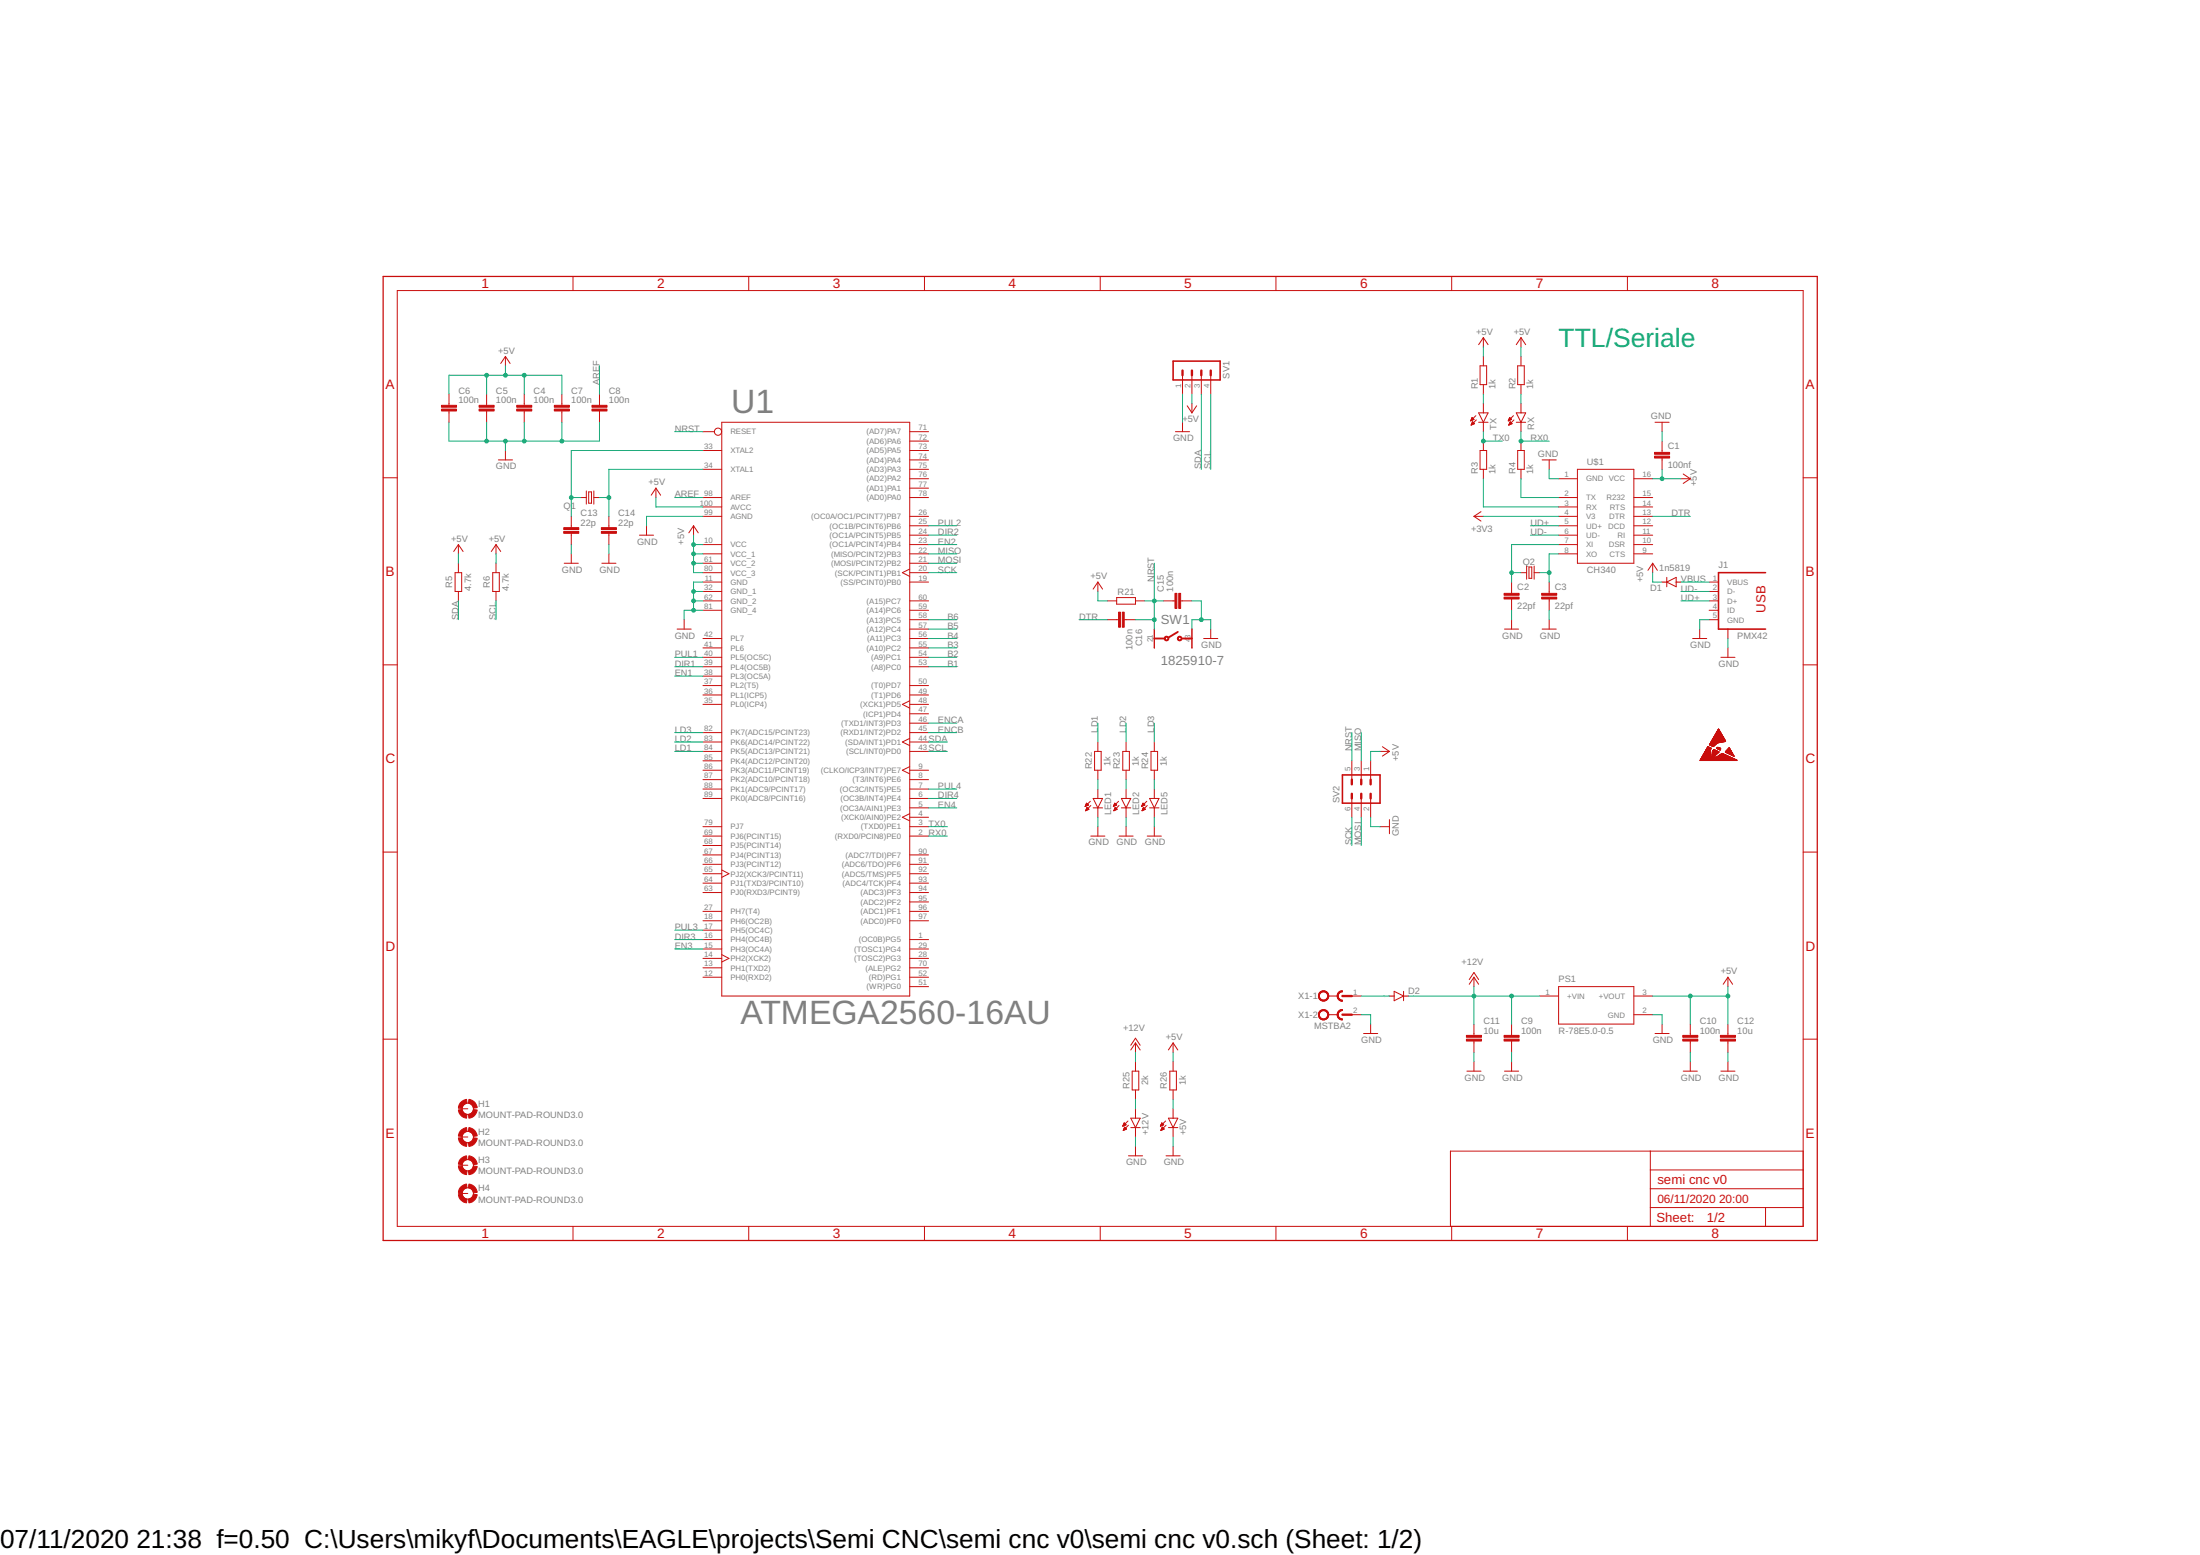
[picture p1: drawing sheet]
<svg xmlns="http://www.w3.org/2000/svg" width="297mm" height="210mm" viewBox="0 0 297 210" stroke-linecap="round" stroke-linejoin="round" font-family="sans-serif">
<g fill="none" stroke="#c90d0c" stroke-width=".14">
<path d="M53.6 39.2h189.9v126.3h-189.9zM77.4 37.3v1.9M101.1 37.3v1.9M124.8 37.3v1.9M148.5 37.3v1.9M172.3 37.3v1.9M196 37.3v1.9M219.7 37.3v1.9M60.6 53.2v1.5M60.6 55.5v1.5M65.7 53.2v1.5M65.7 55.5v1.5"/>
<path d="M68.2 48.1l.7 1M68.2 48.1l-.6 1M68.2 48.1v1.3M70.8 53.2v1.5M70.8 55.5v1.5M75.9 53.2v1.5M75.9 55.5v1.5M80.9 53.2v1.5M80.9 55.5v1.5M94.9 58.3h1.6M97.5 57h25.3v77.5h-25.3zM122.8 58.3h2.6"/>
<path d="M122.8 59.5h2.6M158.7 58.3h1.9M159.7 50.7v2.5M159.7 57v1.3M160.3 54.8l.6 .9M160.9 50.7v2.5M160.9 54.5v1.2M161.6 54.8l-.7 .9M162.2 50.7v2.5M163.5 50.7v2.5M198.6 56.8h.1M198.6 56.7h.1"/>
<path d="M198.6 56.7h.2M198.6 56.6h.3M198.6 57.4h.1M198.7 56.6h.3M198.7 57.3h.1M198.7 56.5h.2M198.7 57.3h.2M198.7 57.2h.3M198.7 57.2h.4M198.7 56.4h.1M198.7 57.1h.3M198.8 56.4h.1"/>
<path d="M198.8 57.1h.2M198.8 57h.1M198.8 56.9l-.2 .5M198.8 56.9l.3 .3M199 56.6l-.2-.2-.2 .4M199 56.6l-.4 .2M199.1 57.2l-.5 .2M199.3 56.1l-.7 .7M199.3 56.7l-.7 .7M199.6 57h1.3M199.6 55.7h1.3l-.6 1.3zM199.8 49.4h.9v2.5h-.9z"/>
<path d="M200.3 45.6v1.2M200.3 48.1v1.3M200.3 51.9v1.3M200.3 54.5v1.2M200.3 57v1.3M200.3 59.5v1.3M200.3 45.6l.6 .9M200.3 45.6l-.7 .9M203.7 56.8h.1M203.7 56.7h.1M203.7 56.7h.2M203.7 56.6h.3"/>
<path d="M203.7 56.6h.4M203.7 57.4h.1M203.8 56.6h.2M203.8 57.3h.1M203.8 56.5h.2M203.8 57.3h.2M203.8 57.2h.3M203.8 56.5h.1M203.8 57.2h.4M203.8 56.4h.1M203.8 57.1h.3M203.9 57h.1"/>
<path d="M203.9 56.9l-.2 .5M203.9 56.9l.3 .3M204.1 56.6l-.3-.2-.2 .4M204.1 56.6l-.5 .2M204.2 57.2l-.5 .2M204.3 56.1l-.7 .7M204.4 56.7l-.7 .7M204.7 57h1.3M204.7 55.7h1.3l-.6 1.3zM204.9 49.4h.9v2.5h-.9zM205.4 45.6v1.2M205.4 48.1v1.3"/>
<path d="M205.4 51.9v1.3M205.4 54.5v1.2M205.4 57v1.3M205.4 59.5v1.3M205.4 45.6l.6 .9M205.4 45.6l-.7 .9M223.5 57h1.9M224.4 57v1.3M224.4 59.5v1.6M51.7 64.5h1.9M61.4 77.3h.9v2.5h-.9zM61.9 73.5v1.3"/>
<path d="M61.9 76v1.3M61.9 79.8v1.3M61.9 73.5l.6 .9M61.9 73.5l-.6 .9M66.5 77.3h.9v2.5h-.9zM67 73.5v1.3M67 76v1.3M67 79.8v1.3M67 73.5l.6 .9M67 73.5l-.7 .9M67.3 62.1h1.9M68.2 60.8v1.3"/>
<path d="M76.2 76h1.9M77.1 69.7v1.5M77.1 72v1.5M77.1 74.8v1.2M78.4 67.2h.8M79.2 66.3v1.8M79.5 66.4h.4v1.5h-.4zM80.2 67.2h.7M80.2 66.3v1.8M81.3 76h1.9M82.2 69.7v1.5M82.2 72v1.5"/>
<path d="M82.2 74.8v1.2M86.3 72.2h1.9M87.3 71v1.2M88.6 65.9l.6 .9M88.6 65.9l-.7 .9M88.6 65.9v1.3M93.6 71l.7 .9M93.6 71l-.6 .9M93.6 71v1.2M94.9 63.4h2.6M94.9 76h2.6M94.9 67.2h2.6"/>
<path d="M94.9 68.4h2.6M94.9 69.7h2.6M94.9 73.5h2.6M94.9 74.8h2.6M94.9 60.8h2.6M94.9 79.8h2.6M94.9 78.6h2.6M94.9 77.3h2.6M122.8 63.4h2.6M122.8 76h2.6M122.8 64.6h2.6M122.8 67.2h2.6"/>
<path d="M122.8 69.7h2.6M122.8 71h2.6M122.8 72.2h2.6M122.8 73.5h2.6M122.8 74.8h2.6M122.8 62.1h2.6M122.8 60.8h2.6M122.8 78.6h2.6M122.8 77.3h2.6M122.8 65.9h2.6M122.8 76.8l-1 .5 1 .5M148.2 78.6l.7 .9"/>
<path d="M148.2 78.6l-.6 .9M148.2 78.6v1.2M199 69.7h1.3M199 69.7l1 .6M199.8 60.8h.9v2.6h-.9zM200 69.1l-1 .6M200.3 63.4v1.2M204.1 78.6v1.5M204.9 60.8h.9v2.6h-.9zM205.4 63.4v1.2M205.4 77.3h.7M206.1 76.4v1.8"/>
<path d="M206.4 76.5h.4v1.6h-.4zM207.1 77.3h.8M207.1 76.4v1.8M208.2 62.1h1.9M209.2 62.1v1.3M209.2 78.6v1.5M210.4 64.6h2.6M210.4 67.2h2.6M210.4 68.4h2.6M210.4 69.7h2.6M210.4 71h2.6M210.4 72.2h2.6"/>
<path d="M210.4 73.5h2.6M210.4 74.8h2.6M213 63.4h7.6v12.6h-7.6zM220.6 64.6h2.5M220.6 67.2h2.5M220.6 68.4h2.5M220.6 69.7h2.5M220.6 71h2.5M220.6 72.2h2.5M220.6 73.5h2.5M220.6 74.8h2.5M223.1 76l.7 1"/>
<path d="M223.1 76l-.6 1M223.1 76v1.3M224.4 61.8v1.6M224.4 78.6h.6M225 78.6l1.3-.7v1.3zM225 77.9v1.3M226.3 78.6h.6M226.9 64.6h1.3M227.3 64l.9 .6M228.2 64.6l-.9 .7M230.8 79.8h1.2M230.8 78.6h1.2"/>
<path d="M243.5 64.5h1.9M51.7 89.7h1.9M91.4 84.9h1.9M92.4 83.7v1.2M94.9 81.1h2.6M94.9 82.4h2.6M94.9 86.2h2.6M94.9 88.7h2.6M94.9 87.5h2.6M94.9 90h2.6M94.9 91.3h2.6M94.9 92.5h2.6"/>
<path d="M94.9 93.8h2.6M94.9 95.1h2.6M94.9 98.9h2.6M122.8 84.9h2.6M122.8 81.1h2.6M122.8 83.7h2.6M122.8 82.4h2.6M122.8 86.2h2.6M122.8 88.7h2.6M122.8 87.5h2.6M122.8 90h2.6M122.8 92.5h2.6"/>
<path d="M122.8 93.8h2.6M122.8 95.1h2.6M122.8 98.9h2.6M122.8 94.6l-1 .5 1 .5M122.8 96.4h2.6M122.8 97.6h2.6M122.8 99.7l-1 .5 1 .4M149.5 81.1h1.3M149.5 83.7h1.5M150.8 80.7h2.5v.9h-2.5zM151.8 83.7h1.5M153.3 81.1h1.3"/>
<path d="M155.9 84.9v2.6M157.1 81.1h1.5M159.4 81.1h1.5M160.9 84.9l.1 2.6M160.9 84.9h.1M162.5 86.2h1.9M163.5 84.9v1.3M203.1 84.9h1.9M204.1 80.9v1.5M204.1 83.7v1.2M208.2 84.9h1.9M209.2 80.9v1.5"/>
<path d="M209.2 83.7v1.2M228.5 86.2h1.9M229.5 84.9v1.3M230.8 81.1h1.2M230.8 83.7h1.2M230.8 82.4h1.2M231.1 100h1.9M231.1 99.9h1.8M231.2 99.9h1.7M231.2 99.8h1.7M231.2 99.8h1.6M231.3 99.7h1.5"/>
<path d="M231.3 99.7h1.4M231.3 99.6h1.4M231.4 99.6h1.3M231.4 99.5h1.3M231.4 99.4h1.2M231.5 99.4h1.1M231.5 99.3h1.1M231.5 99.3h1M231.6 99.2h.9M231.6 99.1h.9M231.6 99.1h.8M231.7 99h.7"/>
<path d="M231.7 98.9h.6M231.8 98.9h.5M231.8 98.8h.5M231.8 98.8h.4M231.8 98.7h.4M231.9 98.7h.3M231.9 98.6h.3M231.9 98.6h.2M232 98.5h.1M232 98.4h.1M232.3 88.7h2M233.3 84.9v1.3"/>
<path d="M233.3 87.5v1.2M243.5 89.7h1.9M51.7 115h1.9M94.9 100.2h2.6M94.9 101.4h2.6M94.9 102.7h2.6M94.9 104h2.6M94.9 105.2h2.6M94.9 106.5h2.6M94.9 107.8h2.6M94.9 112.9h2.6M94.9 111.6h2.6"/>
<path d="M94.9 114.1h2.6M94.9 115.4h2.6M94.9 116.7h2.6M94.9 117.9h2.6M94.9 119.2h2.6M97.5 117.4l.9 .5-.9 .5M122.8 100.2h2.6M122.8 101.4h2.6M122.8 104h2.6M122.8 105.2h2.6M122.8 106.5h2.6M122.8 107.8h2.6"/>
<path d="M122.8 112.9h2.6M122.8 111.6h2.6M122.8 115.4h2.6M122.8 116.7h2.6M122.8 117.9h2.6M122.8 119.2h2.6M122.8 103.5l-1 .5 1 .5M122.8 109.1h2.6M122.8 109.8l-1 .5 1 .5M122.8 110.3h2.6M146.5 108.9h.1M146.5 108.8h.1"/>
<path d="M146.6 108.8h.1M146.6 108.7h.3M146.6 109.4v.1M146.6 108.7h.4M146.6 109.4h.1M146.6 108.6h.3M146.6 109.3h.2M146.6 108.5h.2M146.6 109.3h.3M146.7 108.5h.1M146.7 109.2h.3M146.7 109.2h.2"/>
<path d="M146.7 109.1h.2M146.7 109h.1M146.8 109l.2 .2-.4 .2zM147 108.7l-.3-.3-.2 .5M147 108.7l-.5 .2M147.2 108.2l-.7 .7M147.3 112.9h1.9M147.3 108.7l-.7 .7M147.6 107.8h1.3l-.7 1.3zM147.6 109.1h1.3M147.8 101.4h.9v2.6h-.9zM148.2 100.2v1.2"/>
<path d="M148.2 104v1.2M148.2 106.5v1.3M148.2 109.1v1.2M148.2 111.6v1.3M150.3 108.9h.1M150.3 108.8h.2M150.4 108.8h.2M150.4 108.7h.3M150.4 109.4v.1M150.4 109.4h.1M150.4 108.6h.3M150.4 109.3h.2"/>
<path d="M150.5 108.6h.2M150.5 108.5h.1M150.5 109.3h.2M150.5 109.2h.3M150.5 109.2h.2M150.5 109.1h.2M150.5 108.4l.3 .3-.5 .2zM150.6 109h.1M150.6 109l.2 .2-.4 .2zM151 108.2l-.7 .7M151.1 112.9h1.9M151.1 108.7l-.7 .7"/>
<path d="M151.4 107.8h1.3l-.7 1.3zM151.4 109.1h1.3M151.6 101.4h.9v2.6h-.9zM152 100.2v1.2M152 104v1.2M152 106.5v1.3M152 109.1v1.2M152 111.6v1.3M154.1 108.9h.1M154.2 108.8h.1M154.2 108.8h.2M154.2 108.7h.3"/>
<path d="M154.2 109.4v.1M154.2 108.7h.4M154.2 109.4h.1M154.2 108.6h.3M154.2 109.3h.2M154.3 108.5h.2M154.3 109.3h.2M154.3 108.5h.1M154.3 109.2h.3M154.3 109.1h.2M154.3 108.4l.3 .3-.5 .2zM154.4 109h.1"/>
<path d="M154.6 109.2l-.2-.2-.2 .4M154.6 109.2l-.4 .2M154.8 108.2l-.7 .7M154.9 112.9h1.9M154.9 108.7l-.7 .7M155.2 107.8h1.3l-.6 1.3zM155.2 109.1h1.3M155.4 101.4h.9v2.6h-.9zM155.9 100.2v1.2M155.9 104v1.2M155.9 106.5v1.3M155.9 109.1v1.2"/>
<path d="M155.9 111.6v1.3M182.5 102.7v2.5M182.5 107.8v2.5M183.8 102.7v2.5M183.8 107.8v2.5M185.1 102.7v2.5M185.1 107.8v2.5M186.3 101.4h1.3M186.3 111.6h1.3M186.6 100.8l1 .6M187.6 101.4l-1 .7M187.6 110.6v1.9"/>
<path d="M229.6 102.6h4.9M229.6 102.6h4.8M229.6 102.5h4.7M229.7 102.4h4.5M229.7 102.4h4.4M229.7 102.4h4.3M229.7 102.3h4.2M229.7 102.3h1.3M229.8 102.3h1.2M229.8 102.2h1.2M229.8 102.1h1.2M229.9 102.1h1.1"/>
<path d="M229.9 102h1.1M229.9 101.9h1.1M230 101.9h1M230 101.8h1M230 101.7h1M230.1 101.7h.9M230.1 101.6h.9M230.2 101.5h.8M230.2 101.4h.7M230.3 101.4h.6M230.3 101.3h.6M230.3 101.2h.6"/>
<path d="M230.4 101.2h.5M230.4 101.1h.6M230.4 101h.6M230.5 101h.5M230.5 101h.6M230.5 100.9l.5 .1M230.5 100.9h.4M230.5 100.9h.3M230.6 100.8h.1M230.6 100.8l-1.1 1.9 5-.1M230.6 100.8l.5 .2M230.8 100.5h.8"/>
<path d="M230.8 100.5h.9M230.9 100.6h.6M230.9 100.4h.9M230.9 101.4l.1 .9M230.9 100.3h1M231 101.1l-.1 .3M231 101.2h-.6M231 101.1h-.6M231 100.2h1.5M231 100.6h.5M231.1 101l-.1 .1M231.1 100.1h1.7"/>
<path d="M231.1 100.1h1.9M231.1 102.3h.4M231.1 100.7h.3M231.2 102.2h.3M231.2 100.7h.2M231.2 102.2l-.1 .1M231.2 102.1h.3M231.2 102v.2M231.2 102h.4M231.2 101.9h.4M231.2 101.8h.5M231.2 100.8h.2"/>
<path d="M231.3 101.4h.7M231.3 101.8l-.1 .2M231.3 101.4v.4M231.3 101.7h.6M231.3 101.8h.5M231.3 101.6h.7M231.3 101.5h.8M231.3 101.5h.7M231.3 101.4h.6M231.3 101.4h.5M231.3 101.3h.5M231.3 101.3h.4"/>
<path d="M231.3 101.3h.3M231.4 101.2h.1M231.4 101.2l.7 .3M231.5 101.2l-.2 .2M231.5 102.2v.1M231.5 102.3h.1M231.5 102.1l-.3 .1M231.5 102.1v.1M231.5 102.1h-.3M231.6 102h-.4M231.6 102.3h2.2M231.6 100.5h-.8"/>
<path d="M231.7 101.9h-.5M231.7 102.2h2M231.7 100.4h-.8M231.8 101h.5M231.8 101l.4 .2M231.8 100.4h-.9M231.8 102.2h1.8M231.8 101.8h-.5M231.8 101h.4M231.8 101l.5 .1M231.8 100.3l-.5 .5-.5-.3M231.8 102.2h1.7"/>
<path d="M231.8 100.3h-.9M231.9 101.7h-.6M231.9 100.9h.2M231.9 102.1h1.5M231.9 101.1h.4M231.9 100.9l-.1 .1M231.9 102.1l-.3 .2M231.9 102.1l.7-.4 1.9 .9M232 101.1h.3M232 100.9l.3 .2M232 102h1.3M232 101.6h-.7"/>
<path d="M232.1 101.6h-.8M232.1 101.2h.2M232.1 102h1.1M232.1 101.5h.1M232.1 101.5l-.6 .6M232.2 101.2h.1M232.2 101.9h.9M232.2 100.2l-1.3 .1M232.2 101.9h.8M232.2 101.2l.1 .1M232.3 101.9h.6M232.3 101.8h.5"/>
<path d="M232.3 101.2h-.1M232.3 101.1v.1M232.4 100.2h-1.4M232.4 101.8h.3M232.4 101.7h.2M232.7 100.1l-1.7 .1M233 101.5h.8M233 101.5h.1M233 101.5l1.1 .6M233 100l-1-1.6-1.2 2.1M233 100v.1M233 100.1l-1.2 .2"/>
<path d="M233 100.1h-1.9M233 101.4h.8M233 101.6h.8M233 101.4h.7M233.1 101.4h.6M233.1 101.3h.6M233.1 101.6h.7M233.2 101.6h.7M233.2 101.3h.5M233.2 101.2h.4M233.3 101.7h.6M233.3 101.2h.3"/>
<path d="M233.3 101.1h.3M233.4 101.7h.5M233.4 101h.1M233.5 101.8h.5M233.5 100.9l-.5 .6M233.5 100.9l.6 1.2M233.5 100.9v.1M233.6 101.8h.4M233.6 101.9h.4M233.7 101.9h.3M233.8 101.9h.3M233.8 102h.3"/>
<path d="M233.9 102h.2M234 102h.1M234.1 102.1h.1M243.5 115h1.9M94.9 120.5h2.6M94.9 123h2.6M94.9 124.3h2.6M94.9 125.6h2.6M94.9 126.8h2.6M94.9 128.1h2.6M94.9 129.4h2.6M94.9 130.6h2.6"/>
<path d="M94.9 131.9h2.6M97.5 128.9l.9 .5-.9 .5M122.8 120.5h2.6M122.8 123h2.6M122.8 124.3h2.6M122.8 126.8h2.6M122.8 128.1h2.6M122.8 129.4h2.6M122.8 130.6h2.6M122.8 131.9h2.6M122.8 121.8h2.6M122.8 133.2h2.6"/>
<path d="M179.3 134.5h1.3M179.3 137h1.3M182.5 134.5h1.3M182.5 137h1.3M184.1 139.5h1.9M185.1 138.2v1.3M187.6 134.5h.6M188.2 133.8l1.3 .7-1.3 .6zM189.5 134.5h.6M189.5 133.8v1.3M198.4 132.2l.6-.9 .6 .9M199 131.9v1.3"/>
<path d="M199 138.2v1.6M199 131.9l.6 1M199 131.9l-.6 1M204.1 138.2v1.6M207.9 134.5h2.5M210.4 133.2h10.2v5h-10.2zM220.6 134.5h2.5M220.6 137h2.5M223.5 139.5h1.9M224.4 138.2v1.3M228.2 138.2v1.6M233.3 131.9v1.3"/>
<path d="M233.3 138.2v1.6M233.3 131.9l.6 1M233.3 131.9l-.6 1M51.7 140.3h1.9M61.9 149.7h1.3M61.9 153.5h1.3M61.9 157.3h1.3M151.6 152h.1M151.6 151.9h.2M151.6 151.9h.3M151.7 151.8h.3M151.7 152.6h.1"/>
<path d="M151.7 152.5h.1M151.7 152.5h.2M151.7 151.7h.2M151.7 152.4h.3M151.7 152.4h.4M151.8 151.6h.1M151.8 152.3h.2M151.8 151.6l-.2 .4M151.8 151.6l.2 .2-.4 .2M151.8 152.2h.1M151.8 152.1l.3 .3-.4 .2zM152.3 151.3l-.7 .7"/>
<path d="M152.4 151.9l-.7 .7M152.4 156h1.9M152.7 150.9h1.2l-.6 1.3zM152.7 152.2h1.2M152.7 141.1l.6-1 .6 1M152.9 144.6h.9v2.5h-.9zM153.3 140.8v1.2M153.3 143.3v1.3M153.3 147.1v1.3M153.3 149.7v1.2M153.3 152.2v1.3M153.3 154.7v1.3"/>
<path d="M153.3 140.8l.6 .9M153.3 140.8l-.6 .9M156.7 152h.1M156.7 151.9h.2M156.7 151.9h.3M156.7 151.8h.4M156.7 152.6h.1M156.8 151.8h.3M156.8 152.5h.1M156.8 152.5h.2M156.8 151.7h.2M156.8 152.4h.3"/>
<path d="M156.8 152.4h.4M156.8 151.6h.1M156.8 152.3h.3M156.9 152.3h.2M156.9 151.6l-.2 .4M156.9 151.6l.2 .2-.4 .2M156.9 151.6h.1M156.9 152.3h.1M156.9 152.2h.1M156.9 152.1l.3 .3-.5 .2zM157.4 151.3l-.7 .7M157.4 156h1.9"/>
<path d="M157.4 151.9l-.7 .7M157.8 152.2h1.2M157.8 150.9h1.2l-.6 1.3zM157.9 144.6h.9v2.5h-.9zM158.4 140.8v1.2M158.4 143.3v1.3M158.4 147.1v1.3M158.4 149.7v1.2M158.4 152.2v1.3M158.4 154.7v1.3M158.4 140.8l.6 .9M158.4 140.8l-.6 .9"/>
<path d="M198.1 144.6h1.9M199 140.5v1.5M199 143.3v1.3M203.1 144.6h1.9M204.1 140.5v1.5M204.1 143.3v1.3M222.8 155.4v10.1M222.8 157.9h20.7M227.3 144.6h1.9M228.2 140.5v1.5M228.2 143.3v1.3M232.3 144.6h2"/>
<path d="M233.3 140.5v1.5M233.3 143.3v1.3M243.5 155.4h-47.7v10.1M243.5 140.3h1.9M61.9 161.1h1.3M77.4 165.5v1.9M101.1 165.5v1.9M124.8 165.5v1.9M148.5 165.5v1.9M172.3 165.5v1.9M196 165.5v1.9M219.7 165.5v1.9"/>
<path d="M222.8 163h20.7M222.8 160.5h20.7M238.4 163v2.5"/>
<circle cx="96.9" cy="58.3" r=".49"/>
<circle cx="63.2" cy="153.5" r=".76"/>
<circle cx="63.2" cy="149.7" r=".76"/>
<circle cx="63.2" cy="157.3" r=".76"/>
<circle cx="63.2" cy="161.1" r=".76"/>
</g>
<g fill="#c90d0c" stroke="#c90d0c" stroke-width=".14">
<path d="M223.4 61.6h2v.2h-2z"/>
<path d="M223.4 61.1h2v.2h-2z"/>
<path d="M203.1 80.6h2v.3h-2z"/>
<path d="M203.1 80.1h2v.2h-2z"/>
<path d="M208.2 80.6h2v.3h-2z"/>
<path d="M208.2 80.1h2v.2h-2z"/>
<path d="M69.8 55.2h2v.3h-2z"/>
<path d="M69.8 54.7h2v.3h-2z"/>
<path d="M64.7 55.2h2v.3h-2z"/>
<path d="M64.7 54.7h2v.3h-2z"/>
<path d="M59.6 55.2h2v.3h-2z"/>
<path d="M59.6 54.7h2v.3h-2z"/>
<path d="M74.8 55.2h2.1v.3h-2.1z"/>
<path d="M74.8 54.7h2.1v.3h-2.1z"/>
<path d="M79.9 55.2h2.1v.3h-2.1z"/>
<path d="M79.9 54.7h2.1v.3h-2.1z"/>
<path d="M203.1 140.3h2v.2h-2z"/>
<path d="M203.1 139.8h2v.2h-2z"/>
<path d="M227.2 140.3h2v.2h-2z"/>
<path d="M227.2 139.8h2v.2h-2z"/>
<path d="M198 140.3h2v.2h-2z"/>
<path d="M198 139.8h2v.2h-2z"/>
<path d="M232.3 140.3h2v.2h-2z"/>
<path d="M232.3 139.8h2v.2h-2z"/>
<path d="M76.1 71.7h2v.3h-2z"/>
<path d="M76.1 71.2h2v.3h-2z"/>
<path d="M81.2 71.7h2v.3h-2z"/>
<path d="M81.2 71.2h2v.3h-2z"/>
<path d="M159.2 80.1h.2v2h-.2z"/>
<path d="M158.6 80.1h.3v2h-.3z"/>
<path d="M151 82.6h.3v2.1h-.3z"/>
<path d="M151.5 82.6h.3v2.1h-.3z"/>
</g>
<path d="M158.4 48.7h6.3v2.6h-6.3zM238.4 77.3h-6.4v7.6h6.4M181.3 104.6h5v3.8h-5z" fill="none" stroke="#c90d0c" stroke-width=".21"/>
<path d="M51.7 37.3h193.7v130.1h-193.7z" fill="none" stroke="#c90d0c" stroke-width=".17"/>
<path d="M159.7 50v.7M160.9 50v.7M162.2 50v.7M163.5 50v.7M182.5 105.2v.7M182.5 107.1v.7M183.8 105.2v.7M183.8 107.1v.7M185.1 105.2v.7M185.1 107.1v.7M181.3 134.5h1.2M181.3 137h1.2" fill="none" stroke="#c90d0c" stroke-width=".32"/>
<path d="M155.9 86.2h1.2M159 85.3l-1.2 .8M159.7 86.2h1.2" fill="none" stroke="#c90d0c" stroke-width=".25"/>
<g fill="#c90d0c" stroke="#c90d0c" stroke-width=".14">
<path d="M157.3 85.9a.32 .32 0 0 1 .5 .2 .32 .32 0 0 1-.2 .4 .32 .32 0 0 1-.4-.3h.1a.19 .19 0 0 1 .2-.2 .19 .19 0 0 1 .2 .3 .19 .19 0 0 1-.3 .1l-.1-.2h-.1z" fill-rule="evenodd"/>
<path d="M159.1 85.9a.32 .32 0 0 1 .5 .2 .32 .32 0 0 1-.3 .4 .32 .32 0 0 1-.3-.3h.1a.19 .19 0 0 1 .2-.2 .19 .19 0 0 1 .2 .3 .19 .19 0 0 1-.3 .1l-.1-.2h-.1z" fill-rule="evenodd"/>
<path d="M63.3 148.4h.2a1.29 1.29 0 0 1 .9 1.1l-.5 .1a.78 .78 0 0 0-.7-.7z" fill-rule="evenodd"/>
<path d="M62.1 148.9l.5-.4 .4-.1 .1 .5a.79 .79 0 0 0-.7 .7l-.5-.1z" fill-rule="evenodd"/>
<path d="M61.9 149.8h.5a.74 .74 0 0 0 .7 .6l-.1 .5a1.23 1.23 0 0 1-1.1-1.1z" fill-rule="evenodd"/>
<path d="M63.2 150.4a.73 .73 0 0 0 .7-.6h.5v.2a1.22 1.22 0 0 1-1.1 .9z" fill-rule="evenodd"/>
<path d="M63.3 152.2h.2a1.29 1.29 0 0 1 .9 1.1l-.5 .1a.78 .78 0 0 0-.7-.7z" fill-rule="evenodd"/>
<path d="M62.1 152.7l.5-.4 .4-.1 .1 .5a.79 .79 0 0 0-.7 .7l-.5-.1z" fill-rule="evenodd"/>
<path d="M61.9 153.6h.5a.74 .74 0 0 0 .7 .6l-.1 .5a1.23 1.23 0 0 1-1.1-1.1z" fill-rule="evenodd"/>
<path d="M63.2 154.2a.73 .73 0 0 0 .7-.6h.5v.2a1.22 1.22 0 0 1-1.1 .9z" fill-rule="evenodd"/>
<path d="M63.3 156h.2a1.29 1.29 0 0 1 .9 1.1l-.5 .1a.73 .73 0 0 0-.7-.7z" fill-rule="evenodd"/>
<path d="M62.1 156.5l.5-.4 .4-.1 .1 .5a.73 .73 0 0 0-.7 .7l-.5-.1z" fill-rule="evenodd"/>
<path d="M61.9 157.5l.5-.1a.74 .74 0 0 0 .7 .7l-.1 .5a1.23 1.23 0 0 1-1.1-1.1z" fill-rule="evenodd"/>
<path d="M63.2 158.1a.73 .73 0 0 0 .7-.7l.5 .1v.1a1.22 1.22 0 0 1-1.1 1z" fill-rule="evenodd"/>
<path d="M63.3 159.8l.2 .1a1.29 1.29 0 0 1 .9 1.1h-.5a.73 .73 0 0 0-.7-.7z" fill-rule="evenodd"/>
<path d="M62.1 160.3l.5-.3 .4-.2 .1 .5a.73 .73 0 0 0-.7 .7h-.5z" fill-rule="evenodd"/>
<path d="M61.9 161.3l.5-.1a.74 .74 0 0 0 .7 .7l-.1 .5a1.29 1.29 0 0 1-1.1-1.1z" fill-rule="evenodd"/>
<path d="M63.2 161.9a.73 .73 0 0 0 .7-.7l.5 .1v.1a1.29 1.29 0 0 1-1.1 1z" fill-rule="evenodd"/>
<path d="M180.6 134.5h.1l.1 .3 .5 .2v.1a.69 .69 0 0 1-.7-.6z" fill-rule="evenodd"/>
<path d="M180.7 133.9l.4-.1h.2v.1a.56 .56 0 0 0-.6 .6h-.1v-.2z" fill-rule="evenodd"/>
<path d="M180.7 133.9l.4-.1h.2v.1a.57 .57 0 0 0-.6 .6 .57 .57 0 0 0 .6 .5v.1a.71 .71 0 0 1-.7-.4 .71 .71 0 0 1 .1-.8z" fill-rule="evenodd"/>
<path d="M178.2 134a.7 .7 0 0 1 1.1 0 .7 .7 0 0 1-.4 1.1 .7 .7 0 0 1-.9-.6h.1a.58 .58 0 0 1 .9-.5 .58 .58 0 0 1 .1 .9 .58 .58 0 0 1-.9-.3l-.1-.1h-.1z" fill-rule="evenodd"/>
<path d="M178.2 134a.7 .7 0 0 1 1.1 0 .7 .7 0 0 1-.4 1.1 .7 .7 0 0 1-.9-.6h.1a.58 .58 0 0 1 .9-.5 .58 .58 0 0 1 .1 .9 .58 .58 0 0 1-.9-.3l-.1-.1h-.1z" fill-rule="evenodd"/>
<path d="M180.6 137h.1a.56 .56 0 0 0 .6 .5v.2a.66 .66 0 0 1-.7-.7z" fill-rule="evenodd"/>
<path d="M180.7 136.5l.6-.2v.1l-.5 .3-.1 .3h-.1z" fill-rule="evenodd"/>
<path d="M180.7 136.5l.4-.2h.2v.1a.57 .57 0 0 0-.6 .6 .57 .57 0 0 0 .6 .5v.2a.69 .69 0 0 1-.7-.4 .69 .69 0 0 1 .1-.8z" fill-rule="evenodd"/>
<path d="M178.2 136.5a.7 .7 0 0 1 1.1 .1 .7 .7 0 0 1-.4 1 .7 .7 0 0 1-.9-.6h.1a.58 .58 0 0 1 .9-.5 .58 .58 0 0 1 .1 1 .58 .58 0 0 1-.9-.3l-.1-.2h-.1z" fill-rule="evenodd"/>
<path d="M178.2 136.5a.7 .7 0 0 1 1.1 .1 .7 .7 0 0 1-.4 1 .7 .7 0 0 1-.9-.6h.1a.58 .58 0 0 1 .9-.5 .58 .58 0 0 1 .1 1 .58 .58 0 0 1-.9-.3l-.1-.2h-.1z" fill-rule="evenodd"/>
</g>
<g fill="none" stroke="#0dab76" stroke-width=".14">
<path d="M60.6 53.2v-2.5h15.3v2.5M60.6 57v2.5h20.3v-2.5M65.7 50.7v2.5M65.7 57v2.5M68.2 49.4v1.3M68.2 59.5v1.3M70.8 50.7v2.5M70.8 57v2.5M75.9 57v2.5M80.9 49.4v3.8M91.1 58.3h3.8M159.7 53.2v3.8"/>
<path d="M160.9 53.2v1.3M162.2 53.2v10.2M163.5 53.2v10.2M200.3 46.8v1.3M200.3 53.2v1.3M200.3 58.3v1.2h2.5M205.4 46.8v1.3M205.4 53.2v1.3M205.4 58.3v1.2h3.8M224.4 58.3v1.2M61.9 74.8v1.2M67 74.8v1.2"/>
<path d="M77.1 73.5v1.3M77.1 67.2h1.3M80.9 67.2h1.3M82.2 73.5v1.3M88.6 67.2v1.2h6.3M91.1 67.2h3.8M93.6 73.5h1.3M93.6 72.2v5.1h1.3M93.6 74.8h1.3M93.6 76h1.3M93.6 79.8h1.3M94.9 78.6h-1.3v3.8"/>
<path d="M94.9 69.7h-7.6v1.3M94.9 63.4h-12.7v6.3M94.9 60.8h-17.8v8.9M125.4 73.5h3.8M125.4 74.8h3.8M125.4 76h3.8M125.4 77.3h3.8M125.4 71h3.8M125.4 72.2h3.8M148.2 79.8v1.3h1.3M155.9 76v8.9M200.3 64.6v3.8h10.1"/>
<path d="M200.3 69.7h10.1M204.1 77.3h1.3M205.4 64.6v2.6h5M206.6 71h3.8M206.6 72.2h3.8M207.9 77.3h1.3M209.2 63.4v1.2h1.2M210.4 73.5h-6.3v5.1M210.4 74.8h-1.2v3.8M223.1 64.6h3.8M223.1 77.3v1.3h1.3M223.1 69.7h5.1"/>
<path d="M224.4 63.4v1.2M226.9 78.6h3.9M226.9 79.8h3.9M61.9 81.1v2.6M67 81.1v2.6M91.1 90h3.8M91.1 88.7h3.8M91.1 91.3h3.8M91.1 98.9h3.8M93.6 81.1h1.3M94.9 82.4h-2.5v1.3M125.4 83.7h3.8"/>
<path d="M125.4 90h3.8M125.4 88.7h3.8M125.4 87.5h3.8M125.4 86.2h3.8M125.4 84.9h3.8M125.4 98.9h3.8M125.4 97.6h3.8M145.7 83.7h3.8M148.2 97.6v2.6M152 97.6v2.6M153.3 83.7h2.6M154.6 81.1h2.5"/>
<path d="M155.9 97.6v2.6M160.9 84.9v-1.2h2.6v1.2M160.9 81.1h1.3v2.6M182.5 98.9v3.8M183.8 98.9v3.8M204.1 82.4v1.3M209.2 82.4v1.3M226.9 81.1h3.9M230.8 83.7h-1.3v1.2M233.3 86.2v1.3M91.1 101.4h3.8M91.1 100.2h3.8"/>
<path d="M125.4 101.4h2.5M125.4 111.6h2.5M125.4 112.9h2.5M125.4 100.2h2.5M125.4 109.1h3.8M125.4 107.8h3.8M125.4 106.5h3.8M148.2 105.2v1.3M148.2 110.3v1.3M152 105.2v1.3M152 110.3v1.3M155.9 105.2v1.3"/>
<path d="M155.9 110.3v1.3M182.5 110.3v3.8M183.8 110.3v3.8M185.1 110.3v1.3h1.2M186.3 101.4h-1.2v1.3M91.1 128.1h3.8M91.1 126.8h3.8M91.1 125.6h3.8M183.8 134.5h3.8M183.8 137h1.3v1.2M190.1 134.5h17.8M199 133.2v5"/>
<path d="M204.1 134.5v3.7M223.1 137h1.3v1.2M223.1 134.5h10.2M228.2 134.5v3.7M233.3 133.2v5M153.3 142v1.3M153.3 148.4v1.3M153.3 153.5v1.2M158.4 142v1.3M158.4 148.4v1.3M158.4 153.5v1.2M199 142v1.3"/>
<path d="M204.1 142v1.3M228.2 142v1.3M233.3 142v1.3"/>
</g>
<g fill="#0dab76" stroke="#0dab76" stroke-width=".14">
<circle cx="224.4" cy="64.6" r=".25"/>
<circle cx="65.7" cy="50.7" r=".25"/>
<circle cx="68.2" cy="50.7" r=".25"/>
<circle cx="70.8" cy="50.7" r=".25"/>
<circle cx="93.6" cy="74.8" r=".25"/>
<circle cx="93.6" cy="76" r=".25"/>
<circle cx="93.6" cy="73.5" r=".25"/>
<circle cx="228.2" cy="134.5" r=".25"/>
<circle cx="233.3" cy="134.5" r=".25"/>
<circle cx="65.7" cy="59.5" r=".25"/>
<circle cx="68.2" cy="59.5" r=".25"/>
<circle cx="70.8" cy="59.5" r=".25"/>
<circle cx="75.9" cy="59.5" r=".25"/>
<circle cx="93.6" cy="81.1" r=".25"/>
<circle cx="93.6" cy="82.4" r=".25"/>
<circle cx="93.6" cy="79.8" r=".25"/>
<circle cx="162.2" cy="83.7" r=".25"/>
<circle cx="209.2" cy="77.3" r=".25"/>
<circle cx="204.1" cy="77.3" r=".25"/>
<circle cx="200.3" cy="59.5" r=".25"/>
<circle cx="205.4" cy="59.5" r=".25"/>
<circle cx="155.9" cy="81.1" r=".25"/>
<circle cx="155.9" cy="83.7" r=".25"/>
<circle cx="204.1" cy="134.5" r=".25"/>
<circle cx="199" cy="134.5" r=".25"/>
<circle cx="77.1" cy="67.2" r=".25"/>
<circle cx="82.2" cy="67.2" r=".25"/>
</g>
<g font-size="4.6" fill="#808080">
<text x="98.7" y="55.7">U1</text>
<text x="100" y="138.2">ATMEGA2560-16AU</text>
</g>
<text font-size="3.6" fill="#0dab76" x="210.4" y="46.8">TTL/Seriale</text>
<g font-size="3.5">
<text x="0" y="208.9">07/11/2020</text>
<text x="18.4" y="208.9">21:38 f=0.50 C:\Users\mikyf\Documents\EAGLE\projects\Semi CNC\semi cnc v0\semi cnc v0.sch (Sheet: 1/2)</text>
</g>
<g font-size="1.8" fill="#c90d0c">
<text x="65" y="38.9">1</text>
<text x="88.7" y="38.9">2</text>
<text x="112.4" y="38.9">3</text>
<text x="136.2" y="38.9">4</text>
<text x="159.9" y="38.9">5</text>
<text x="183.6" y="38.9">6</text>
<text x="207.4" y="38.9">7</text>
<text x="231.1" y="38.9">8</text>
<text x="52.1" y="52.5">A</text>
<text x="243.8" y="52.5">A</text>
<text x="52.1" y="77.8">B</text>
<text x="243.8" y="77.8">B</text>
<text x="238.4" y="82.7" transform="rotate(-90 238.4 82.7)">USB</text>
<text x="52" y="103">C</text>
<text x="243.8" y="103">C</text>
<text x="52" y="128.3">D</text>
<text x="243.8" y="128.3">D</text>
<text x="52.1" y="153.6">E</text>
<text x="243.8" y="153.6">E</text>
<text x="223.8" y="159.8">semi cnc v0</text>
<text x="65" y="167.2">1</text>
<text x="88.7" y="167.2">2</text>
<text x="112.4" y="167.2">3</text>
<text x="136.2" y="167.2">4</text>
<text x="159.9" y="167.2">5</text>
<text x="183.6" y="167.2">6</text>
<text x="207.4" y="167.2">7</text>
<text x="223.7" y="165">Sheet:</text>
<text x="230.4" y="164.9">1/2</text>
<text x="231.1" y="167.2">8</text>
</g>
<g font-size="1.8" fill="#808080">
<text x="156.7" y="89.8">1825910-7</text>
<text x="156.7" y="84.2">SW1</text>
</g>
<g font-size="1.6" fill="#c90d0c">
<text x="223.8" y="162.4">06/11/2020</text>
<text x="232.1" y="162.4">20:00</text>
</g>
<g font-size="1.2" fill="#808080">
<text x="67.3" y="47.7">+5V</text>
<text x="199.3" y="45.2">+5V</text>
<text x="204.4" y="45.2">+5V</text>
<text x="61.9" y="53.2">C6</text>
<text x="67" y="53.2">C5</text>
<text x="72" y="53.2">C4</text>
<text x="77.1" y="53.2">C7</text>
<text x="80.9" y="51.9" transform="rotate(-90 80.9 51.9)">AREF</text>
<text x="82.2" y="53.2">C8</text>
<text x="166" y="51.1" transform="rotate(-90 166 51.1)">SV1</text>
<text x="199.5" y="52.6" transform="rotate(-90 199.5 52.6)">R1</text>
<text x="201.9" y="52.6" transform="rotate(-90 201.9 52.6)">1k</text>
<text x="204.6" y="52.6" transform="rotate(-90 204.6 52.6)">R2</text>
<text x="207" y="52.6" transform="rotate(-90 207 52.6)">1k</text>
<text x="61.9" y="54.5">100n</text>
<text x="67" y="54.5">100n</text>
<text x="72" y="54.5">100n</text>
<text x="77.1" y="54.5">100n</text>
<text x="82.2" y="54.5">100n</text>
<text x="91.1" y="58.3">NRST</text>
<text x="158.4" y="59.5">GND</text>
<text x="159.7" y="57">+5V</text>
<text x="201.6" y="59.5">TX0</text>
<text x="202.1" y="58" transform="rotate(-90 202.1 58)">TX</text>
<text x="206.6" y="59.5">RX0</text>
<text x="207.1" y="58" transform="rotate(-90 207.1 58)">RX</text>
<text x="222.9" y="56.6">GND</text>
<text x="67" y="63.3">GND</text>
<text x="87.6" y="65.5">+5V</text>
<text x="162.2" y="63.3" transform="rotate(-90 162.2 63.3)">SDA</text>
<text x="163.5" y="63.3" transform="rotate(-90 163.5 63.3)">SCL</text>
<text x="199.5" y="64" transform="rotate(-90 199.5 64)">R3</text>
<text x="201.9" y="64" transform="rotate(-90 201.9 64)">1k</text>
<text x="204.6" y="64" transform="rotate(-90 204.6 64)">R4</text>
<text x="207" y="64" transform="rotate(-90 207 64)">1k</text>
<text x="207.7" y="61.7">GND</text>
<text x="214.3" y="62.7">U$1</text>
<text x="225.2" y="63.2">100nf</text>
<text x="225.2" y="60.6">C1</text>
<text x="229.1" y="65.6" transform="rotate(-90 229.1 65.6)">+5V</text>
<text x="76.1" y="68.7">Q1</text>
<text x="78.4" y="71">22p</text>
<text x="78.4" y="69.7">C13</text>
<text x="83.5" y="71">22p</text>
<text x="83.5" y="69.7">C14</text>
<text x="91.1" y="67.2">AREF</text>
<text x="126.6" y="71">PUL2</text>
<text x="198.6" y="71.9">+3V3</text>
<text x="206.6" y="71">UD+</text>
<text x="225.7" y="69.7">DTR</text>
<text x="60.9" y="73.1">+5V</text>
<text x="66" y="73.1">+5V</text>
<text x="75.9" y="77.3">GND</text>
<text x="80.9" y="77.3">GND</text>
<text x="86" y="73.5">GND</text>
<text x="92.4" y="73.5" transform="rotate(-90 92.4 73.5)">+5V</text>
<text x="126.6" y="73.5">EN2</text>
<text x="126.6" y="72.2">DIR2</text>
<text x="126.6" y="76">MOSI</text>
<text x="126.6" y="77.3">SCK</text>
<text x="126.6" y="74.8">MISO</text>
<text x="205.6" y="76.3">Q2</text>
<text x="206.6" y="72.2">UD-</text>
<text x="214.3" y="77.3">CH340</text>
<text x="224" y="77">1n5819</text>
<text x="232" y="76.7">J1</text>
<text x="61.1" y="79.4" transform="rotate(-90 61.1 79.4)">R5</text>
<text x="61.9" y="83.7" transform="rotate(-90 61.9 83.7)">SDA</text>
<text x="63.6" y="79.8" transform="rotate(-90 63.6 79.8)">4.7k</text>
<text x="66.1" y="79.4" transform="rotate(-90 66.1 79.4)">R6</text>
<text x="67" y="83.7" transform="rotate(-90 67 83.7)">SCL</text>
<text x="68.7" y="79.8" transform="rotate(-90 68.7 79.8)">4.7k</text>
<text x="127.9" y="83.7">B6</text>
<text x="145.7" y="83.7">DTR</text>
<text x="147.3" y="78.2">+5V</text>
<text x="150.9" y="80.3">R21</text>
<text x="155.8" y="78.6" transform="rotate(-90 155.8 78.6)">NRST</text>
<text x="157.1" y="79.8" transform="rotate(-90 157.1 79.8)">C15</text>
<text x="158.4" y="79.8" transform="rotate(-90 158.4 79.8)">100n</text>
<text x="204.9" y="82.2">22pf</text>
<text x="204.9" y="79.7">C2</text>
<text x="209.9" y="82.2">22pf</text>
<text x="209.9" y="79.7">C3</text>
<text x="221.9" y="78.6" transform="rotate(-90 221.9 78.6)">+5V</text>
<text x="222.8" y="79.7">D1</text>
<text x="227" y="81.1">UD+</text>
<text x="227" y="79.8">UD-</text>
<text x="227" y="78.6">VBUS</text>
<text x="91.1" y="86.2">GND</text>
<text x="91.1" y="88.7">PUL1</text>
<text x="127.9" y="88.7">B2</text>
<text x="127.9" y="87.5">B3</text>
<text x="127.9" y="86.2">B4</text>
<text x="127.9" y="84.9">B5</text>
<text x="152.9" y="87.7" transform="rotate(-90 152.9 87.7)">100n</text>
<text x="154.2" y="87.2" transform="rotate(-90 154.2 87.2)">C16</text>
<text x="162.2" y="87.5">GND</text>
<text x="202.8" y="86.2">GND</text>
<text x="207.9" y="86.2">GND</text>
<text x="228.2" y="87.5">GND</text>
<text x="234.6" y="86.2">PMX42</text>
<text x="91.1" y="90">DIR1</text>
<text x="91.1" y="91.3">EN1</text>
<text x="127.9" y="90">B1</text>
<text x="232" y="90">GND</text>
<text x="91.1" y="101.4">LD1</text>
<text x="91.1" y="100.2">LD2</text>
<text x="91.1" y="98.9">LD3</text>
<text x="125.4" y="100.2">SDA</text>
<text x="125.4" y="101.4">SCL</text>
<text x="126.6" y="98.9">ENCB</text>
<text x="126.6" y="97.6">ENCA</text>
<text x="148.2" y="98.9" transform="rotate(-90 148.2 98.9)">LD1</text>
<text x="152" y="98.9" transform="rotate(-90 152 98.9)">LD2</text>
<text x="155.8" y="98.9" transform="rotate(-90 155.8 98.9)">LD3</text>
<text x="182.5" y="101.4" transform="rotate(-90 182.5 101.4)">NRST</text>
<text x="183.8" y="101.4" transform="rotate(-90 183.8 101.4)">MISO</text>
<text x="126.6" y="107.8">DIR4</text>
<text x="126.6" y="106.5">PUL4</text>
<text x="147.4" y="103.8" transform="rotate(-90 147.4 103.8)">R22</text>
<text x="149.9" y="103.4" transform="rotate(-90 149.9 103.4)">1k</text>
<text x="151.2" y="103.8" transform="rotate(-90 151.2 103.8)">R23</text>
<text x="153.8" y="103.4" transform="rotate(-90 153.8 103.4)">1k</text>
<text x="155" y="103.8" transform="rotate(-90 155 103.8)">R24</text>
<text x="157.6" y="103.4" transform="rotate(-90 157.6 103.4)">1k</text>
<text x="188.9" y="102.7" transform="rotate(-90 188.9 102.7)">+5V</text>
<text x="125.4" y="111.6">TX0</text>
<text x="125.4" y="112.9">RX0</text>
<text x="126.6" y="109">EN4</text>
<text x="150" y="110.1" transform="rotate(-90 150 110.1)">LED1</text>
<text x="153.8" y="110.1" transform="rotate(-90 153.8 110.1)">LED2</text>
<text x="157.6" y="110.1" transform="rotate(-90 157.6 110.1)">LED5</text>
<text x="180.9" y="108.4" transform="rotate(-90 180.9 108.4)">SV2</text>
<text x="188.9" y="112.9" transform="rotate(-90 188.9 112.9)">GND</text>
<text x="147" y="114.1">GND</text>
<text x="150.8" y="114.1">GND</text>
<text x="154.6" y="114.1">GND</text>
<text x="182.5" y="114.1" transform="rotate(-90 182.5 114.1)">SCK</text>
<text x="183.8" y="114.1" transform="rotate(-90 183.8 114.1)">MOSI</text>
<text x="91.1" y="125.6">PUL3</text>
<text x="91.1" y="128.1">EN3</text>
<text x="91.1" y="126.8">DIR3</text>
<text x="197.3" y="130.3">+12V</text>
<text x="232.3" y="131.5">+5V</text>
<text x="175.3" y="134.9">X1-1</text>
<text x="175.3" y="137.4">X1-2</text>
<text x="190.1" y="134.2">D2</text>
<text x="210.4" y="132.5">PS1</text>
<text x="151.6" y="139.1">+12V</text>
<text x="157.4" y="140.4">+5V</text>
<text x="177.4" y="138.9">MSTBA2</text>
<text x="183.8" y="140.8">GND</text>
<text x="200.3" y="139.5">10u</text>
<text x="200.3" y="138.2">C11</text>
<text x="205.4" y="139.5">100n</text>
<text x="205.4" y="138.2">C9</text>
<text x="210.4" y="139.5">R-78E5.0-0.5</text>
<text x="223.1" y="140.8">GND</text>
<text x="229.5" y="139.5">100n</text>
<text x="229.5" y="138.2">C10</text>
<text x="234.6" y="139.5">10u</text>
<text x="234.6" y="138.2">C12</text>
<text x="64.6" y="149.4">H1</text>
<text x="152.5" y="147" transform="rotate(-90 152.5 147)">R25</text>
<text x="155" y="146.5" transform="rotate(-90 155 146.5)">2k</text>
<text x="157.6" y="147" transform="rotate(-90 157.6 147)">R26</text>
<text x="160.1" y="146.5" transform="rotate(-90 160.1 146.5)">1k</text>
<text x="197.7" y="145.9">GND</text>
<text x="202.8" y="145.9">GND</text>
<text x="227" y="145.9">GND</text>
<text x="232" y="145.9">GND</text>
<text x="64.6" y="150.9">MOUNT-PAD-ROUND3.0</text>
<text x="64.6" y="154.7">MOUNT-PAD-ROUND3.0</text>
<text x="64.6" y="153.2">H2</text>
<text x="155.1" y="153.2" transform="rotate(-90 155.1 153.2)">+12V</text>
<text x="160.2" y="153.2" transform="rotate(-90 160.2 153.2)">+5V</text>
<text x="64.6" y="158.5">MOUNT-PAD-ROUND3.0</text>
<text x="64.6" y="157">H3</text>
<text x="64.6" y="160.8">H4</text>
<text x="152" y="157.3">GND</text>
<text x="157.1" y="157.3">GND</text>
<text x="64.6" y="162.3">MOUNT-PAD-ROUND3.0</text>
</g>
<g font-size="1.1" fill="#808080">
<text x="159.5" y="52.4" transform="rotate(-90 159.5 52.4)">1</text>
<text x="160.7" y="52.4" transform="rotate(-90 160.7 52.4)">2</text>
<text x="162" y="52.4" transform="rotate(-90 162 52.4)">3</text>
<text x="163.3" y="52.4" transform="rotate(-90 163.3 52.4)">4</text>
<text x="98.6" y="58.6">RESET</text>
<text x="117" y="58.6">(AD7)PA7</text>
<text x="117" y="59.9">(AD6)PA6</text>
<text x="124" y="58.1">71</text>
<text x="124" y="59.4">72</text>
<text x="95.1" y="60.6">33</text>
<text x="95.1" y="63.2">34</text>
<text x="98.6" y="61.2">XTAL2</text>
<text x="98.6" y="63.7">XTAL1</text>
<text x="117" y="61.2">(AD5)PA5</text>
<text x="117" y="62.5">(AD4)PA4</text>
<text x="117" y="63.7">(AD3)PA3</text>
<text x="117" y="65">(AD2)PA2</text>
<text x="124" y="60.6">73</text>
<text x="124" y="61.9">74</text>
<text x="124" y="63.2">75</text>
<text x="124" y="64.4">76</text>
<text x="124" y="65.7">77</text>
<text x="211.2" y="64.4">1</text>
<text x="214.2" y="65">GND VCC</text>
<text x="221.8" y="64.4">16</text>
<text x="94.5" y="68.2">100</text>
<text x="95.1" y="67">98</text>
<text x="95.1" y="69.5">99</text>
<text x="98.6" y="67.5">AREF</text>
<text x="98.6" y="68.8">AVCC</text>
<text x="98.6" y="70.1">AGND</text>
<text x="109.5" y="70.1">(OC0A/OC1/PCINT7)PB7</text>
<text x="112" y="71.3">(OC1B/PCINT6)PB6</text>
<text x="117" y="66.3">(AD1)PA1</text>
<text x="117" y="67.5">(AD0)PA0</text>
<text x="124" y="67">78</text>
<text x="124" y="69.5">26</text>
<text x="124" y="70.8">25</text>
<text x="211.2" y="67">2</text>
<text x="211.2" y="68.2">3</text>
<text x="211.2" y="69.5">4</text>
<text x="211.2" y="70.8">5</text>
<text x="214.2" y="67.5">TX</text>
<text x="214.2" y="68.8">RX</text>
<text x="214.2" y="70.1">V3</text>
<text x="214.2" y="71.3">UD+</text>
<text x="216.9" y="67.5">R232</text>
<text x="217.1" y="71.3">DCD</text>
<text x="217.3" y="70.1">DTR</text>
<text x="217.3" y="68.8">RTS</text>
<text x="221.8" y="70.8">12</text>
<text x="221.8" y="69.5">13</text>
<text x="221.8" y="68.2">14</text>
<text x="221.8" y="67">15</text>
<text x="95.1" y="73.3">10</text>
<text x="95.1" y="75.9">61</text>
<text x="95.1" y="77.1">80</text>
<text x="98.6" y="73.9">VCC</text>
<text x="98.6" y="75.2">VCC_1</text>
<text x="98.6" y="76.4">VCC_2</text>
<text x="98.6" y="77.7">VCC_3</text>
<text x="112" y="72.6">(OC1A/PCINT5)PB5</text>
<text x="112" y="73.9">(OC1A/PCINT4)PB4</text>
<text x="112.2" y="75.2">(MISO/PCINT2)PB3</text>
<text x="112.2" y="76.4">(MOSI/PCINT2)PB2</text>
<text x="112.7" y="77.7">(SCK/PCINT1)PB1</text>
<text x="124" y="72.1">24</text>
<text x="124" y="73.3">23</text>
<text x="124" y="74.6">22</text>
<text x="124" y="75.9">21</text>
<text x="124" y="77.1">20</text>
<text x="211.2" y="72.1">6</text>
<text x="211.2" y="73.3">7</text>
<text x="211.2" y="74.6">8</text>
<text x="214.2" y="72.6">UD-</text>
<text x="214.2" y="73.9">XI</text>
<text x="214.2" y="75.2">XO</text>
<text x="217.2" y="73.9">DSR</text>
<text x="217.3" y="75.2">CTS</text>
<text x="218.4" y="72.6">RI</text>
<text x="221.8" y="74.6">9</text>
<text x="221.8" y="73.3">10</text>
<text x="221.8" y="72.1">11</text>
<text x="95.1" y="79.7">32</text>
<text x="95.1" y="80.9">62</text>
<text x="95.1" y="82.2">81</text>
<text x="95.2" y="78.4">11</text>
<text x="98.6" y="79">GND</text>
<text x="98.6" y="80.2">GND_1</text>
<text x="98.6" y="81.5">GND_2</text>
<text x="98.6" y="82.8">GND_4</text>
<text x="113.5" y="79">(SS/PCINT0)PB0</text>
<text x="117" y="81.5">(A15)PC7</text>
<text x="117" y="82.8">(A14)PC6</text>
<text x="124" y="78.4">19</text>
<text x="124" y="80.9">60</text>
<text x="124" y="82.2">59</text>
<text x="124" y="83.5">58</text>
<text x="231.3" y="80.9">3</text>
<text x="231.3" y="79.7">2</text>
<text x="231.3" y="83.5">5</text>
<text x="231.3" y="82.2">4</text>
<text x="231.3" y="78.4">1</text>
<text x="233.2" y="81.5">D+</text>
<text x="233.2" y="80.2">D-</text>
<text x="233.2" y="82.8">ID</text>
<text x="233.2" y="79">VBUS</text>
<text x="95.1" y="87.3">41</text>
<text x="95.1" y="86">42</text>
<text x="95.1" y="88.6">40</text>
<text x="95.1" y="89.8">39</text>
<text x="98.6" y="87.8">PL6</text>
<text x="98.6" y="86.6">PL7</text>
<text x="98.6" y="89.1">PL5(OC5C)</text>
<text x="117" y="84">(A13)PC5</text>
<text x="117" y="85.3">(A12)PC4</text>
<text x="117" y="87.8">(A10)PC2</text>
<text x="117.1" y="86.6">(A11)PC3</text>
<text x="117.6" y="89.1">(A9)PC1</text>
<text x="124" y="84.7">57</text>
<text x="124" y="86">56</text>
<text x="124" y="87.3">55</text>
<text x="124" y="88.6">54</text>
<text x="124" y="89.8">53</text>
<text x="155.7" y="86.7" transform="rotate(-90 155.7 86.7)">21</text>
<text x="160.7" y="86.7" transform="rotate(-90 160.7 86.7)">43</text>
<text x="233.2" y="84">GND</text>
<text x="95.1" y="91.1">38</text>
<text x="95.1" y="92.4">37</text>
<text x="95.1" y="93.6">36</text>
<text x="95.1" y="94.9">35</text>
<text x="98.6" y="90.4">PL4(OC5B)</text>
<text x="98.6" y="91.7">PL3(OC5A)</text>
<text x="98.6" y="92.9">PL2(T5)</text>
<text x="98.6" y="94.2">PL1(ICP5)</text>
<text x="98.6" y="95.5">PL0(ICP4)</text>
<text x="116.1" y="95.5">(XCK1)PD5</text>
<text x="117.6" y="90.4">(A8)PC0</text>
<text x="117.6" y="92.9">(T0)PD7</text>
<text x="117.6" y="94.2">(T1)PD6</text>
<text x="124" y="92.4">50</text>
<text x="124" y="93.6">49</text>
<text x="124" y="94.9">48</text>
<text x="95.1" y="98.7">82</text>
<text x="95.1" y="100">83</text>
<text x="95.1" y="101.3">84</text>
<text x="98.6" y="99.3">PK7(ADC15/PCINT23)</text>
<text x="98.6" y="100.5">PK6(ADC14/PCINT22)</text>
<text x="98.6" y="101.8">PK5(ADC13/PCINT21)</text>
<text x="113.5" y="99.3">(RXD1/INT2)PD2</text>
<text x="113.6" y="98">(TXD1/INT3)PD3</text>
<text x="114.1" y="100.5">(SDA/INT1)PD1</text>
<text x="114.2" y="101.8">(SCL/INT0)PD0</text>
<text x="116.5" y="96.7">(ICP1)PD4</text>
<text x="124" y="96.2">47</text>
<text x="124" y="97.4">46</text>
<text x="124" y="98.7">45</text>
<text x="124" y="100">44</text>
<text x="124" y="101.3">43</text>
<text x="95.1" y="102.5">85</text>
<text x="95.1" y="103.8">86</text>
<text x="95.1" y="105.1">87</text>
<text x="95.1" y="106.3">88</text>
<text x="95.1" y="107.6">89</text>
<text x="98.6" y="103.1">PK4(ADC12/PCINT20)</text>
<text x="98.6" y="104.4">PK3(ADC11/PCINT19)</text>
<text x="98.6" y="105.6">PK2(ADC10/PCINT18)</text>
<text x="98.6" y="106.9">PK1(ADC9/PCINT17)</text>
<text x="110.8" y="104.4">(CLKO/ICP3/INT7)PE7</text>
<text x="113.4" y="106.9">(OC3C/INT5)PE5</text>
<text x="115.1" y="105.6">(T3/INT6)PE6</text>
<text x="124" y="103.8">9</text>
<text x="124" y="105.1">8</text>
<text x="124" y="106.3">7</text>
<text x="124" y="107.6">6</text>
<text x="182.3" y="104.1" transform="rotate(-90 182.3 104.1)">5</text>
<text x="183.6" y="104.1" transform="rotate(-90 183.6 104.1)">3</text>
<text x="184.9" y="104.1" transform="rotate(-90 184.9 104.1)">1</text>
<text x="95.1" y="112.7">69</text>
<text x="95.1" y="111.4">79</text>
<text x="95.1" y="113.9">68</text>
<text x="98.6" y="108.2">PK0(ADC8/PCINT16)</text>
<text x="98.6" y="113.2">PJ6(PCINT15)</text>
<text x="98.6" y="112">PJ7</text>
<text x="112.7" y="113.2">(RXD0/PCIN8)PE0</text>
<text x="113.4" y="109.4">(OC3A/AIN1)PE3</text>
<text x="113.5" y="108.2">(OC3B/INT4)PE4</text>
<text x="113.6" y="110.7">(XCK0/AIN0)PE2</text>
<text x="116.2" y="112">(TXD0)PE1</text>
<text x="124" y="108.9">5</text>
<text x="124" y="110.1">4</text>
<text x="124" y="111.4">3</text>
<text x="124" y="112.7">2</text>
<text x="182.3" y="109.5" transform="rotate(-90 182.3 109.5)">6</text>
<text x="183.6" y="109.5" transform="rotate(-90 183.6 109.5)">4</text>
<text x="184.9" y="109.5" transform="rotate(-90 184.9 109.5)">2</text>
<text x="95.1" y="115.2">67</text>
<text x="95.1" y="116.5">66</text>
<text x="95.1" y="117.8">65</text>
<text x="95.1" y="119">64</text>
<text x="98.6" y="114.5">PJ5(PCINT14)</text>
<text x="98.6" y="115.8">PJ4(PCINT13)</text>
<text x="98.6" y="117">PJ3(PCINT12)</text>
<text x="98.6" y="118.3">PJ2(XCK3/PCINT11)</text>
<text x="98.6" y="119.6">PJ1(TXD3/PCINT10)</text>
<text x="113.6" y="117">(ADC6/TDO)PF6</text>
<text x="113.7" y="118.3">(ADC5/TMS)PF5</text>
<text x="113.8" y="119.6">(ADC4/TCK)PF4</text>
<text x="114.2" y="115.8">(ADC7/TDI)PF7</text>
<text x="124" y="115.2">90</text>
<text x="124" y="116.5">91</text>
<text x="124" y="117.8">92</text>
<text x="124" y="119">93</text>
<text x="95.1" y="120.3">63</text>
<text x="95.1" y="122.8">27</text>
<text x="95.1" y="124.1">18</text>
<text x="95.1" y="125.4">17</text>
<text x="98.6" y="120.9">PJ0(RXD3/PCINT9)</text>
<text x="98.6" y="123.4">PH7(T4)</text>
<text x="98.6" y="124.7">PH6(OC2B)</text>
<text x="98.6" y="125.9">PH5(OC4C)</text>
<text x="116.2" y="120.9">(ADC3)PF3</text>
<text x="116.2" y="122.1">(ADC2)PF2</text>
<text x="116.2" y="123.4">(ADC1)PF1</text>
<text x="116.2" y="124.7">(ADC0)PF0</text>
<text x="124" y="120.3">94</text>
<text x="124" y="121.6">95</text>
<text x="124" y="122.8">96</text>
<text x="124" y="124.1">97</text>
<text x="95.1" y="126.6">16</text>
<text x="95.1" y="127.9">15</text>
<text x="95.1" y="129.2">14</text>
<text x="95.1" y="130.5">13</text>
<text x="95.1" y="131.7">12</text>
<text x="98.6" y="127.2">PH4(OC4B)</text>
<text x="98.6" y="128.5">PH3(OC4A)</text>
<text x="98.6" y="129.7">PH2(XCK2)</text>
<text x="98.6" y="131">PH1(TXD2)</text>
<text x="115.3" y="129.7">(TOSC2)PG3</text>
<text x="115.3" y="128.5">(TOSC1)PG4</text>
<text x="116" y="127.2">(OC0B)PG5</text>
<text x="116.8" y="131">(ALE)PG2</text>
<text x="124" y="131.7">52</text>
<text x="124" y="130.5">70</text>
<text x="124" y="129.2">28</text>
<text x="124" y="127.9">29</text>
<text x="124" y="126.6">1</text>
<text x="98.6" y="132.3">PH0(RXD2)</text>
<text x="117" y="133.6">(WR)PG0</text>
<text x="117.3" y="132.3">(RD)PG1</text>
<text x="124" y="133">51</text>
<text x="182.7" y="134.3">1</text>
<text x="182.7" y="136.8">2</text>
<text x="208.7" y="134.3">1</text>
<text x="211.6" y="134.8">+VIN</text>
<text x="215.9" y="134.8">+VOUT</text>
<text x="217.1" y="137.4">GND</text>
<text x="221.8" y="134.3">3</text>
<text x="221.8" y="136.8">2</text>
</g>
<g font-size=".3" fill="#ffba08">
<text x="223.6" y="78.7">SpiceOrder 2</text>
<text x="226.1" y="78.7">SpiceOrder 1</text>
<text x="186.8" y="134.5">SpiceOrder 1</text>
<text x="189.3" y="134.5">SpiceOrder 2</text>
</g>
</svg>
